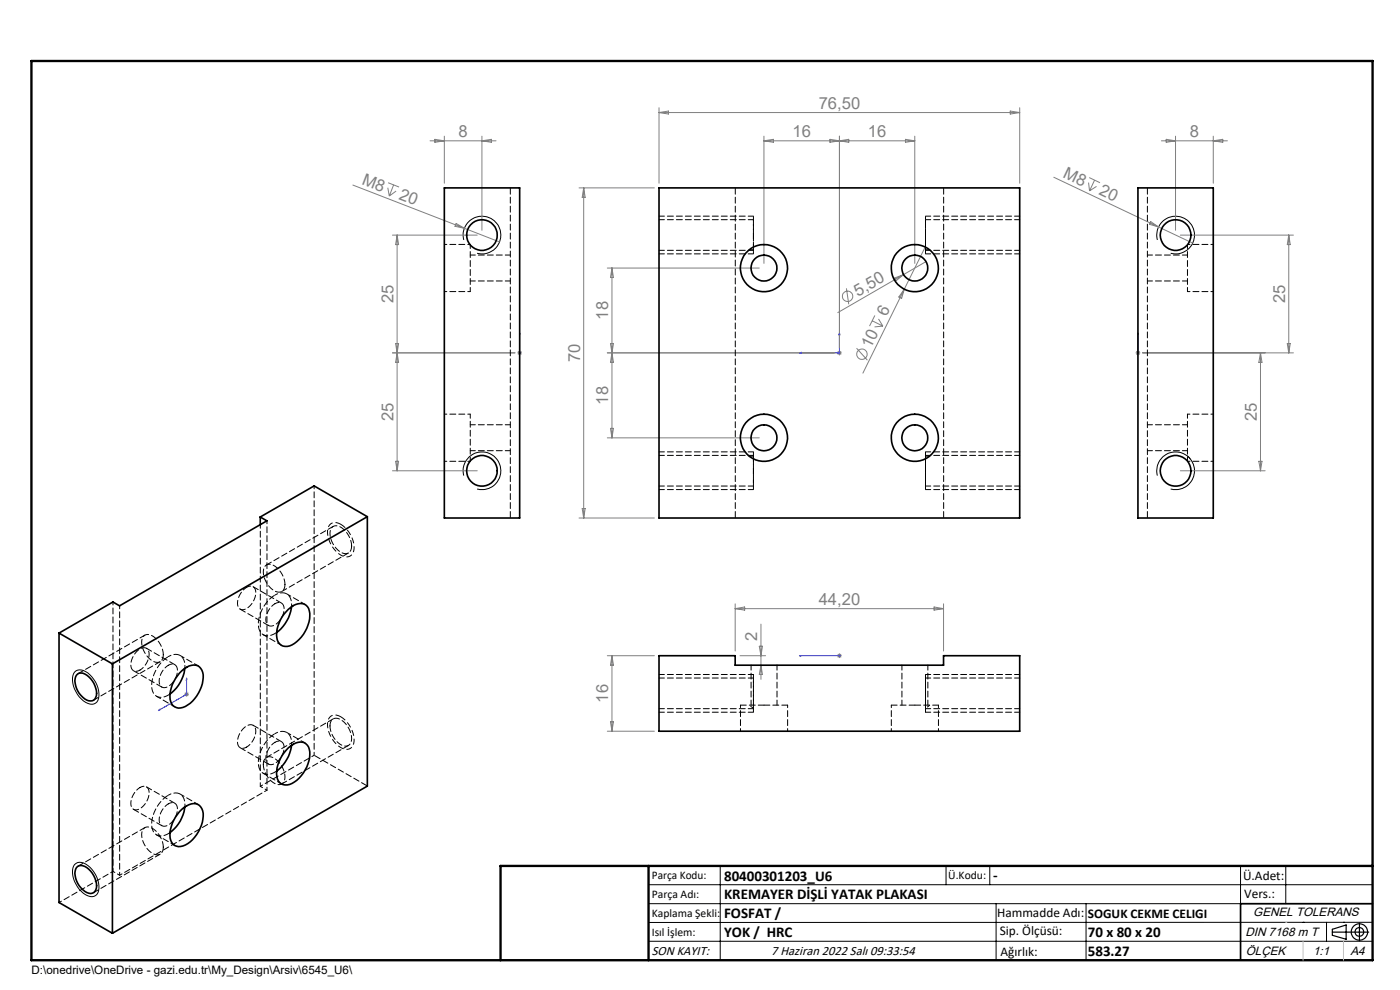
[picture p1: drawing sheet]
<svg xmlns="http://www.w3.org/2000/svg" width="297mm" height="210mm" viewBox="0 0 297 210" stroke-linecap="round" stroke-linejoin="round" font-family="sans-serif">
<g fill="none" stroke="#808080" stroke-width=".21">
<path d="M74.9 39.3l23.6 9.1M82.3 39.8l.3 1.8M82.3 38.8l2.4 .9M83.5 39.2l-.9 2.4M91.2 29.9h14M92.3 29.6l2 .3-2 .3zM94.3 28.9v10M102.2 28.9v20M102.2 29.9l2-.3v.6zM122.8 39.9h16M123.8 39.9v70M123.8 39.9l.3 2h-.6z"/>
<path d="M139.8 23.9l2-.3v.6zM139.8 22.9v16M139.8 23.9h76.5M162.1 28.9v27M162.1 29.9h32M162.1 29.9l2-.3v.6zM176.1 29.6l4 .6v-.6l-4 .6zM178.1 28.9v45M192.1 29.6l2 .3-2 .3zM194.1 28.9v27M214.3 23.6l2 .3-2 .3zM216.3 22.9v16"/>
<path d="M223.6 37.6l22.2 10.5M230.9 38.7l.2 1.8M231.1 37.7l2.3 1.1M232.2 38.2l-1.1 2.3M232.6 39.5l-1.5 1M246.4 29.9h14M247.4 29.6l2 .3-2 .3zM249.4 28.9v20M257.4 28.9v10M257.4 29.9l2-.3v.6zM83.3 49.9h17.9M84 40.5l-1.4 1.1"/>
<path d="M84.2 49.9v50M84.2 49.9l.4 2h-.7zM96.8 47.4l1.7 1-2-.4zM98.5 48.4l7.5 2.9M128.8 56.9h32.3M129.8 56.9v36M129.8 56.9l.3 2h-.6zM189.8 59l1.9-.8-1.6 1.3zM196.3 52.4l-4.5 8.9M196.5 55.5l-18.8 10.8M244.1 47l1.7 1.1-2-.5zM245.8 48.1l7.2 3.5"/>
<path d="M250.4 49.9h24M273.4 49.9l.3 2h-.6zM273.4 49.9v25M83.3 74.9h26M83.9 72.9h.7l-.4 2zM84.2 74.9l.4 2h-.7zM109.7 74.9h1M109.9 74.5l.7 .7M110.2 74.4v1M110.6 74.5l-.7 .7M128.8 74.9h48.3M129.5 72.9h.6l-.3 2z"/>
<path d="M129.8 74.9l.3 2h-.6zM177.6 74.9h1M177.7 74.5l.7 .7M178.1 74.4v1M178.4 74.5l-.7 .7M179.6 61.2l.5 3.3M181.7 73.9l2.3 2.5M185 68l2.3 1.2M185.6 66.9l-1.1 2.3M186.4 67.7l.9 1.5M187.3 69.2l-1.8 .1M191.8 61.3l-8.7 17.9"/>
<path d="M191.8 61.3l-.5 2-.6-.3zM240.9 74.9h1M241.1 74.5l.7 .7M241.4 74.4v1M241.8 74.5l-.7 .7M242.4 74.9h32M267.4 74.9l.3 2h-.6zM267.4 74.9v25M273.1 72.9h.6l-.3 2zM83.3 99.9h17.9M83.9 97.9h.7l-.4 2zM128.8 92.9h32.3"/>
<path d="M129.5 90.9h.6l-.3 2zM250.4 99.9h18M267.1 97.9h.6l-.3 2zM122.8 109.9h16M123.5 107.9h.6l-.3 2zM128.8 139.1h10M129.8 139.1v16M129.8 139.1l.3 2h-.6zM156 128.1v10M156 129.1h44.2M156 129.1l2-.3v.6zM157 139.1h5.4"/>
<path d="M161.1 137.1h.6l-.3 2zM161.4 132.4v11.7M177.6 139.1h1M177.7 138.7l.7 .7M178.1 138.6v1M178.4 138.7l-.7 .7M198.2 128.8l2 .3-2 .3zM200.2 128.1v10M39.1 147.3h1M39.2 146.9l.7 .7M39.6 146.7v1.1M39.9 146.9l-.7 .7"/>
<path d="M128.8 155.1h10M129.5 153.1h.6l-.3 2zM161.4 141.1l.3 2h-.6z"/>
<circle cx="179.8" cy="62.8" r="1.11"/>
<circle cx="182.9" cy="75.1" r="1.11"/>
</g>
<g fill="none" stroke="#000" stroke-width=".21">
<path d="M98.4 50.9a4 4 0 0 1 3.5-5 4 4 0 0 1 4.3 4.3 4 4 0 0 1-5 3.5M158.9 53h.9M196.3 53h.9M245.5 50.9a4 4 0 0 1 3.5-5 4 4 0 0 1 4.4 4.3 4 4 0 0 1-5 3.5M158.9 96.8h.9M196.3 96.8h.9M98.4 100.9a4 4 0 0 1 3.5-5 4 4 0 0 1 4.3 4.4 4 4 0 0 1-5 3.4M245.5 100.9a4 4 0 0 1 3.6-5 4 4 0 0 1 4.3 4.4 4 4 0 0 1-5 3.4M15.8 142.6a2.3 2.3 0 0 1 3.3 .6 5.4 5.4 0 0 1 1.7 5.3 1.64 1.64 0 0 1-2.6 .5 5.6 5.6 0 0 1-2.6-6.1zM15.8 183.4a2.3 2.3 0 0 1 3.3 .6 5.4 5.4 0 0 1 1.7 5.4 1.64 1.64 0 0 1-2.6 .4 5.6 5.6 0 0 1-2.6-6zM137.6 187.7h153.6M137.6 191.7h153.6"/>
<path d="M137.6 199.7h153.6M152.8 183.7v20M200.7 183.7v4M210 183.7v4M211.3 191.7v12M230.4 191.7v12M263.2 183.7v20M272.8 183.7v8M276.4 195.6h.1M281.4 195.6v4.1M285 195.6h.1M291.2 195.6l-153.6 .1"/>
</g>
<path d="M196.3 53.9v-.9M159.8 95.9v.8M252.5 97.3l-.6-.6M159.8 143.1v8" fill="none" stroke="#000" stroke-width=".21" stroke-dasharray="1.3 .6" stroke-dashoffset=".4" stroke-linecap="butt"/>
<path d="M159.8 53.3v.6M196.3 96.4v-.5" fill="none" stroke="#000" stroke-width=".21" stroke-dasharray="1.3 .6" stroke-linecap="butt"/>
<path d="M159.8 45.9v6.5M196.3 103.9v-6.6" fill="none" stroke="#000" stroke-width=".21" stroke-dasharray="1.3 .6" stroke-dashoffset=".2" stroke-linecap="butt"/>
<path d="M196.3 51.8v-5.9M159.8 97.9v6M159.8 150.2l-.9-.6M196.3 151v-7.9M197.2 149.6l-.9 .6" fill="none" stroke="#000" stroke-width=".21" stroke-dasharray="1.3 .6" stroke-dashoffset=".5" stroke-linecap="butt"/>
<path d="M72.3 111.2a1.77 1.77 0 0 0-2.1-.1 1.77 1.77 0 0 0-.7 2 5.8 5.8 0 0 0 3.7 5 1.74 1.74 0 0 0 1.9-2.3 6.3 6.3 0 0 0-2.8-4.6M72.3 152a1.77 1.77 0 0 0-2.1-.1 1.77 1.77 0 0 0-.7 2.1 5.8 5.8 0 0 0 3.7 4.9 1.74 1.74 0 0 0 1.9-2.2 6.3 6.3 0 0 0-2.8-4.7" fill="none" stroke="#000" stroke-width=".21" stroke-dasharray="1.3 .6" stroke-dashoffset=".1" stroke-linecap="butt"/>
<g fill="none" stroke="#000" stroke-width=".25">
<path d="M282.6 197.7h7.8M282.6 197.1l3-.9v3l-3-.8zM288.4 195.8v3.8M106.2 203.7h185"/>
<circle cx="288.4" cy="197.7" r="1.74"/>
<circle cx="288.4" cy="197.7" r=".93"/>
</g>
<g fill="none" stroke="#00f" stroke-width=".21">
<path d="M110.2 70.6v.4v-.4M110.2 74.7v.3zM110.2 74.9h.1M110.2 70.6v4.3M169.6 74.9l.4-.2v.3zM178.1 70.6l.1 .4h-.2zM178.1 70.6v4.3h-8.5M241.4 70.6v.4v-.4M241.4 74.7v.3zM241.4 74.9h.1M241.4 70.6v4.3M169.6 139.1h.4h-.4"/>
<path d="M169.6 139.1h8.5M178 139.1h.2zM178.1 139.1h.1M33.6 150.7l.3-.2v.1zM39.6 143.8l.1 .3-.2 .1zM39.6 143.8v3.5l-6 3.4"/>
</g>
<path d="M139.8 53.9h20M159.8 45.9h-20M196.3 53.9h20M216.3 45.9h-20M159.8 95.9h-20M216.3 95.9h-20M139.8 103.9h20M196.3 103.9h20M139.8 151.1h20M159.8 143.1h-20M196.3 151.1h20M216.3 143.1h-20" fill="none" stroke="#000" stroke-width=".21" stroke-dasharray="1.3 .6" stroke-dashoffset=".2"/>
<path d="M159.8 53v.3M196.3 52.4v-.6M159.8 97.3v.6M196.3 96.7v-.3M159.8 143.1h.1M196.3 151.1v-.1" fill="none" stroke="#000" stroke-width=".21" stroke-dasharray="1.3 .6"/>
<path d="M291.2 191.7h-28v12" fill="none" stroke="#000" stroke-width=".35"/>
<path d="M6.7 12.9h284.5v190.8h-284.5zM137.6 183.7v20M291.2 183.7h-185v20" fill="none" stroke="#000" stroke-width=".5"/>
<path d="M276.4 199.7v4M285 199.7v4" fill="none" stroke="#c0c0c0" stroke-width=".21"/>
<path d="M272.8 195.6h.1" fill="none" stroke="#c0c0c0" stroke-width=".25"/>
<g fill="#00f">
<path d="M178.1 70.6l.1 .4h-.2zM169.6 74.9l.4-.2v.3z"/>
<path d="M178 139.1h.2zM169.6 139.1h.4z"/>
<path d="M241.4 70.6v.4zM241.4 74.7v.3z"/>
<path d="M110.2 70.6v.4zM110.2 74.7v.3z"/>
<path d="M39.6 143.8l.1 .3-.2 .1zM33.6 150.7l.3-.2v.1z"/>
</g>
<g fill="none" stroke="#000" stroke-width=".35">
<path d="M94.3 39.9h15.9v70h-15.9zM139.8 39.9h76.5v70h-76.5zM241.4 39.9h16v70h-16zM55.2 109.7l1.4 .8-31.2 18-1.4-.8-11.5 6.6M55.2 109.7v1.6M77.9 109.6v57.1l-54.1 31.3M77.9 109.6l-54.1 31.2M77.9 109.6l-11.3-6.5-11.4 6.6M12.5 134.3l11.3 6.5M12.5 134.3v57.1l11.3 6.6M61.2 129.2a3 3 0 0 1 3.7-.8 3.8 3.8 0 0 1 .4 4.2 6.8 6.8 0 0 1-4.3 4.5 2.09 2.09 0 0 1-2.3-2.3 7.9 7.9 0 0 1 2.5-5.6zM61.8 128.7a8.2 8.2 0 0 1-3.1 5.5"/>
<path d="M139.8 139.1h16.2v2h44.2v-2h16.1v16h-76.5zM16.5 143a1.86 1.86 0 0 1 2.3 .5 4.6 4.6 0 0 1 1.5 4.4 1.58 1.58 0 0 1-2.7 0 4.1 4.1 0 0 1-1.4-4.7zM23.8 140.8v57.2M38.1 142.8a3.7 3.7 0 0 1 3.8-1.6 3.2 3.2 0 0 1 1 3.8 7 7 0 0 1-4.6 5.2 2.01 2.01 0 0 1-2.2-2.4 7.5 7.5 0 0 1 2-5zM39.2 141.8a8 8 0 0 1-3.1 5.4M61.2 158.6a2.97 2.97 0 0 1 3.7-.8 3.8 3.8 0 0 1 .4 4.2 6.6 6.6 0 0 1-4.3 4.5 2.05 2.05 0 0 1-2.3-2.4 7.9 7.9 0 0 1 2.5-5.5zM61.8 158.1a8.3 8.3 0 0 1-3.1 5.5M38.1 172.2a3.7 3.7 0 0 1 3.8-1.6 3.1 3.1 0 0 1 1 3.8 7 7 0 0 1-4.6 5.2 2 2 0 0 1-2.2-2.4 7.7 7.7 0 0 1 2-5zM39.2 171.2a7.8 7.8 0 0 1-3.1 5.4M16.5 183.8a2.2 2.2 0 0 1 2.7 1 4.4 4.4 0 0 1 1.1 4 1.4 1.4 0 0 1-2.3 .3 4.6 4.6 0 0 1-1.9-4.7z"/>
<circle cx="102.2" cy="49.9" r="3.3"/>
<circle cx="162.1" cy="56.9" r="2.76"/>
<circle cx="162.1" cy="56.9" r="5"/>
<circle cx="194.1" cy="56.9" r="2.76"/>
<circle cx="194.1" cy="56.9" r="5"/>
<circle cx="249.4" cy="49.9" r="3.3"/>
<circle cx="102.2" cy="99.9" r="3.2"/>
<circle cx="162.1" cy="92.9" r="5"/>
<circle cx="162.1" cy="92.9" r="2.75"/>
<circle cx="194.1" cy="92.9" r="5"/>
<circle cx="194.1" cy="92.9" r="2.75"/>
<circle cx="249.4" cy="99.9" r="3.3"/>
</g>
<g fill="none" stroke="#000" stroke-width=".21" stroke-dasharray="1.3 .6">
<path d="M159.8 49.9v-3.3M159.8 53.1v-3.2M196.3 49.9v3.2M196.3 46.6v3.3M159.8 99.9v-3.3M159.8 103.1v-3.2M50.9 129.2l6.1 3.5M59.7 127.9l-6-3.4M28.3 142.3l6 3.4M37.1 141l-6-3.5M50.9 158.6l6.1 3.5M59.7 157.3l-6-3.5"/>
<path d="M162.1 149.6h-5M167.1 149.6h-5M194.1 149.6h-5M199.1 149.6h-5M28.3 171.7l6 3.4M37.1 170.4l-6-3.5"/>
</g>
<g fill="none" stroke="#000" stroke-width=".21" stroke-dasharray="1.3 .6" stroke-dashoffset=".2">
<path d="M99.8 59.6h8.5M108.3 54.1h-8.5M139.8 53.1h20M159.8 46.6h-20M196.3 53.1h20M216.3 46.6h-20M243.4 59.6h8.5M251.9 54.1h-8.5M99.8 95.6h8.5M108.3 90.1h-8.5M159.8 96.6h-20M196.3 96.6v6.5"/>
<path d="M216.3 96.6h-20M243.4 95.6h8.5M251.9 90.1h-8.5M139.8 103.1h20M196.3 103.1h20M139.8 150.3h20M159.3 141.1v8.5M159.8 150.3v-6.5M159.8 143.8h-20M164.8 149.6v-8.5M191.3 141.1v8.5M196.3 143.8v6.5"/>
<path d="M196.3 150.3h20M196.8 149.6v-8.5M216.3 143.8h-20"/>
</g>
<path d="M108.3 39.9v70M200.2 39.9v70M156 109.9v-70M243.4 109.9v-70" fill="none" stroke="#000" stroke-width=".21" stroke-dasharray="1.3 .6" stroke-dashoffset="-.1"/>
<path d="M251.9 51.9v9.9M99.8 61.9v-10M99.8 97.9v-10M251.9 87.9v9.9M52.3 124.6a1.19 1.19 0 0 1 1.4-.1 1.19 1.19 0 0 1 .6 1.2 3.9 3.9 0 0 1-2.7 3.6 1.27 1.27 0 0 1-1.2-1.8l.5-1.5 .7-.8 .7-.6M58.3 128.1a1.19 1.19 0 0 1 1.4-.2 1.19 1.19 0 0 1 .6 1.3 3.9 3.9 0 0 1-2.7 3.6 1.27 1.27 0 0 1-1.2-1.8l.6-1.5 .6-.8 .7-.6M29.7 142.1a1.19 1.19 0 0 1-1.4 .2 1.19 1.19 0 0 1-.5-1.3 3.9 3.9 0 0 1 2.6-3.6 1.27 1.27 0 0 1 1.2 1.8l-.5 1.5-.7 .8-.7 .6M35.7 141.1a1.19 1.19 0 0 1 1.4-.1 1.19 1.19 0 0 1 .6 1.2 3.9 3.9 0 0 1-2.7 3.7 1.27 1.27 0 0 1-1.2-1.9l.5-1.4 .7-.9 .7-.6M52.3 158.5a1.19 1.19 0 0 1-1.4 .1 1.19 1.19 0 0 1-.5-1.2 3.9 3.9 0 0 1 2.7-3.7 1.27 1.27 0 0 1 1.1 1.9l-.5 1.4-.6 .9-.8 .6M58.3 157.5a1.19 1.19 0 0 1 1.4-.2 1.19 1.19 0 0 1 .6 1.3 3.9 3.9 0 0 1-2.7 3.6 1.27 1.27 0 0 1-1.2-1.8l.6-1.5 .6-.8 .7-.6M29.7 167a1.19 1.19 0 0 1 1.4-.1 1.19 1.19 0 0 1 .5 1.3 3.9 3.9 0 0 1-2.6 3.6 1.27 1.27 0 0 1-1.2-1.8l.5-1.5 .7-.9 .7-.6M35.7 170.5a1.19 1.19 0 0 1 1.4-.1 1.19 1.19 0 0 1 .6 1.2 3.9 3.9 0 0 1-2.7 3.7 1.27 1.27 0 0 1-1.2-1.9l.5-1.4 .7-.9 .7-.6" fill="none" stroke="#000" stroke-width=".21" stroke-dasharray="1.3 .6" stroke-dashoffset=".4"/>
<g fill="none" stroke="#000" stroke-width=".21" stroke-dasharray="1.3 .6" stroke-dashoffset=".7">
<path d="M99.8 51.9h-5.5M257.4 51.9h-5.5M94.3 61.9h5.5M251.9 61.9h5.5M94.3 97.9h5.5M99.8 87.9h-5.5M251.9 97.9h5.5M257.4 87.9h-5.5M157.1 149.6v5.5M167.1 155.1v-5.5M189.1 149.6v5.5M199.1 155.1v-5.5"/>
<path d="M55.2 166.8l11.4-6.6M56.6 167.6l-31.2 18.1M12.5 191.4l11.5-6.6"/>
</g>
<g fill="none" stroke="#000" stroke-width=".21" stroke-dasharray="1.3 .6" stroke-dashoffset=".1">
<path d="M70.7 111.7l-14.2 8.1M74.6 115.8a1.44 1.44 0 0 1-.8 1.6 1.44 1.44 0 0 1-1.7-.4 4.6 4.6 0 0 1-1.9-4.7 1.41 1.41 0 0 1 2.3-.3 5.1 5.1 0 0 1 2.1 3.8M30.7 134.7l-14.1 8.2M34.6 138.9a4.6 4.6 0 0 0-3.3-4.3 1.52 1.52 0 0 0-1.2 2.1 4.4 4.4 0 0 0 3.3 3.8 1.39 1.39 0 0 0 1.2-1.6M59.8 125.5l14.1-8.2M60.5 124a1.44 1.44 0 0 1-.8 1.5 1.44 1.44 0 0 1-1.8-.3 4.6 4.6 0 0 1-1.9-4.7 1.41 1.41 0 0 1 2.4-.4 5.1 5.1 0 0 1 2.1 3.9M19.8 148.5l14.2-8.1M70 154a1.44 1.44 0 0 1 .8-1.6 1.44 1.44 0 0 1 1.7 .4 4.6 4.6 0 0 1 1.9 4.7 1.41 1.41 0 0 1-2.3 .3 5.1 5.1 0 0 1-2.1-3.8M70.7 152.5l-14.2 8.2M30.7 175.6l-14.1 8.1M34.6 179.7a4.6 4.6 0 0 0-3.3-4.3 1.52 1.52 0 0 0-1.2 2.2 4.4 4.4 0 0 0 3.3 3.7 1.39 1.39 0 0 0 1.2-1.6M55.9 162.1a1.44 1.44 0 0 1 .8-1.5 1.44 1.44 0 0 1 1.7 .4 4.6 4.6 0 0 1 1.9 4.7 1.41 1.41 0 0 1-2.4 .3 5.1 5.1 0 0 1-2-3.9"/>
<path d="M59.8 166.3l14.1-8.2M19.8 189.4l14.2-8.2"/>
</g>
<path d="M35.7 139.3a7.3 7.3 0 0 0-3.3 7.3 2.01 2.01 0 0 0 3 1l.7-.4M58.3 126.2a7.3 7.3 0 0 0-3.3 7.4 2.01 2.01 0 0 0 3.1 .9l.6-.4M58.3 155.6a7.3 7.3 0 0 0-3.3 7.3 2.01 2.01 0 0 0 3.1 1l.6-.4M35.7 168.7a7.3 7.3 0 0 0-3.3 7.3 2.01 2.01 0 0 0 3 1l.7-.4M78 166.7l-11.4-6.5" fill="none" stroke="#000" stroke-width=".21" stroke-dasharray="1.3 .6" stroke-dashoffset="-.2"/>
<path d="M56.6 110.5v57.1M24 127.7v57.1M61.8 128.7a2.33 2.33 0 0 0-2-3l-1.5 .5M39.2 141.8a2.33 2.33 0 0 0-2-3l-1.5 .5M61.8 158.1a2.33 2.33 0 0 0-2-3l-1.5 .5M39.2 171.2a2.33 2.33 0 0 0-2-3l-1.5 .5M66.6 160.2v-57.1M25.4 185.7v-57.2" fill="none" stroke="#000" stroke-width=".21" stroke-dasharray="1.3 .6" stroke-dashoffset=".6"/>
<path d="M56.6 167.6l-1.4-.8M24 184.8l1.4 .9" fill="none" stroke="#000" stroke-width=".21" stroke-dasharray="1.3 .6" stroke-dashoffset=".8"/>
<path d="M55.2 166.8v-55.5" fill="none" stroke="#000" stroke-width=".21" stroke-dasharray="1.3 .6" stroke-dashoffset=".5"/>
<path d="M55.8 134.6l3.9 2.3M64.7 128.2l-3.9-2.2M33.2 147.7l3.9 2.2M42.1 141.3l-3.9-2.3M64.7 157.6l-3.9-2.2M33.2 177.1l3.9 2.2M42.1 170.7l-3.9-2.3M55.8 164l3.9 2.3" fill="none" stroke="#000" stroke-width=".21" stroke-dasharray="1.3 .6" stroke-dashoffset=".3"/>
<g font-size="3.5" fill="#808080">
<text x="173.7" y="23.1">76,50</text>
<text x="97.3" y="29.1">8</text>
<text x="168.1" y="29.1">16</text>
<text x="184.1" y="29.1">16</text>
<text x="252.4" y="29.1">8</text>
<text x="76.6" y="39.1" transform="rotate(21 76.6 39.1)">M8</text>
<text x="225.4" y="37.6" transform="rotate(25 225.4 37.6)">M8</text>
<text x="233" y="41.2" transform="rotate(25 233 41.2)">20</text>
<text x="84.5" y="42.1" transform="rotate(21 84.5 42.1)">20</text>
<text x="83.5" y="64.3" transform="rotate(-90 83.5 64.3)">25</text>
<text x="182" y="63" transform="rotate(-30 182 63)">5,50</text>
<text x="272.6" y="64.3" transform="rotate(-90 272.6 64.3)">25</text>
<text x="129" y="67.8" transform="rotate(-90 129 67.8)">18</text>
<text x="188" y="67.3" transform="rotate(-64 188 67.3)">6</text>
<text x="123" y="76.8" transform="rotate(-90 123 76.8)">70</text>
<text x="184.7" y="74" transform="rotate(-64 184.7 74)">10</text>
<text x="83.5" y="89.3" transform="rotate(-90 83.5 89.3)">25</text>
<text x="129" y="85.8" transform="rotate(-90 129 85.8)">18</text>
<text x="266.6" y="89.3" transform="rotate(-90 266.6 89.3)">25</text>
<text x="173.7" y="128.3">44,20</text>
<text x="160.6" y="135.9" transform="rotate(-90 160.6 135.9)">2</text>
<text x="129" y="149" transform="rotate(-90 129 149)">16</text>
</g>
<g font-size="3.2">
<text x="153.6" y="186.8">80400301203_U6</text>
<text x="153.6" y="190.8">KREMAYER DİŞLİ YATAK PLAKASI</text>
<text x="210.7" y="186.6">-</text>
<text x="153.6" y="194.8">FOSFAT /</text>
<text x="153.6" y="198.8">YOK / HRC</text>
<text x="230.8" y="198.7">70 x 80 x 20</text>
<text x="230.8" y="202.8">583.27</text>
</g>
<g font-size="2.8">
<text x="263.7" y="186.7">Ü.Adet:</text>
<text x="263.9" y="190.5">Vers.:</text>
<text x="211.5" y="194.5">Hammadde Adı:</text>
<text x="230.8" y="194.7">SOGUK CEKME CELIGI</text>
<text x="138.3" y="202.6">SON KAYIT:</text>
<text x="163.6" y="202.6">7 Haziran 2022 Salı 09:33:54</text>
<text x="212.1" y="198.4">Sip. Ölçüsü:</text>
<text x="212.2" y="202.7">Ağırlık:</text>
</g>
<g font-size="2.6">
<text x="265.9" y="194.4">GENEL TOLERANS</text>
<text x="264.2" y="198.5">DIN 7168 m T</text>
<text x="264.3" y="202.6">ÖLÇEK</text>
<text x="278.5" y="202.6">1:1</text>
<text x="286.5" y="202.6">A4</text>
</g>
<g font-size="2.5">
<text x="138.3" y="186.4">Parça Kodu:</text>
<text x="138.3" y="190.5">Parça Adı:</text>
<text x="201.2" y="186.5">Ü.Kodu:</text>
<text x="138.3" y="194.5">Kaplama Şekli:</text>
<text x="138.3" y="198.6">Isıl İşlem:</text>
<text x="6.7" y="206.7">D:\onedrive\OneDrive - gazi.edu.tr\My_Design\Arsiv\6545_U6\</text>
</g>
</svg>
